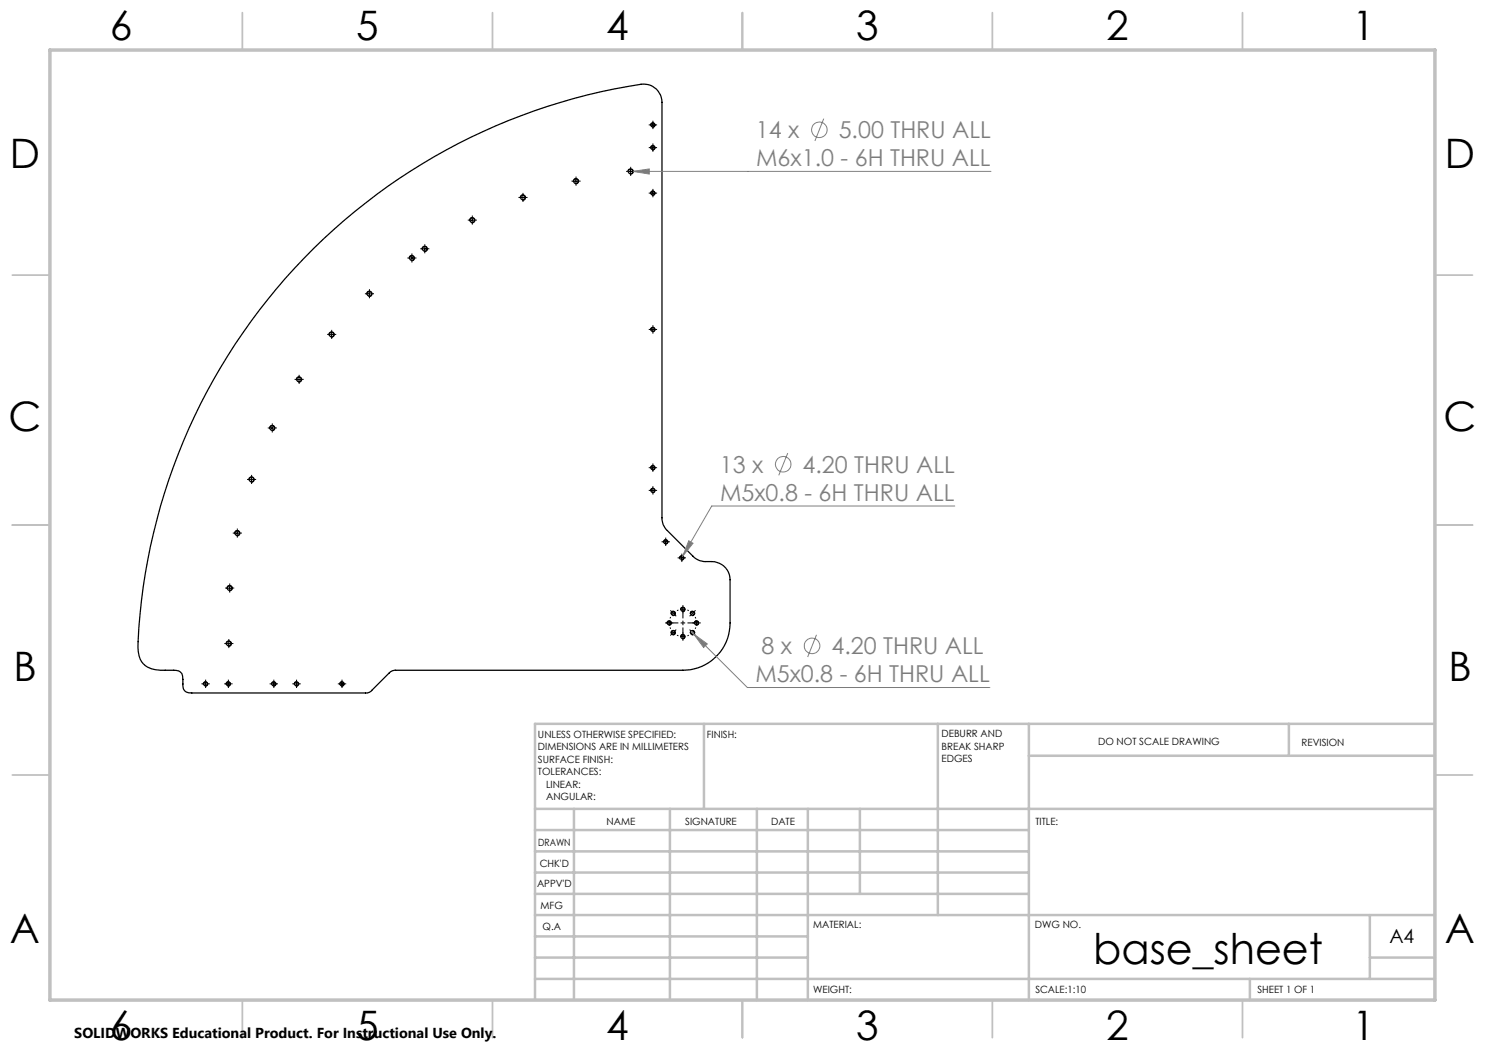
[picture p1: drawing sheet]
<svg xmlns="http://www.w3.org/2000/svg" width="297mm" height="210mm" viewBox="0 0 297 210" stroke-linecap="round" stroke-linejoin="round" font-family="sans-serif">
<g fill="none" stroke="#000" stroke-width=".25">
<path d="M62.8 49.7a118.2 118.2 0 0 1 65.9-32.9 3.6 3.6 0 0 1 3.7 3.7v83.1a3.3 3.3 0 0 0 1.1 2.5l5.1 5.2a3.3 3.3 0 0 0 2.5 1 4 4 0 0 1 4.8 2.6l.1 1v8.7a9.4 9.4 0 0 1-9.4 9.4h-57.7l-1 .6-3.5 3.5a1.47 1.47 0 0 1-1.3 .5h-34.7a1.48 1.48 0 0 1-1.8-1.8 2.78 2.78 0 0 0-.5-2.4 4.5 4.5 0 0 0-3-.4 5.1 5.1 0 0 1-4.8-1.6 6.1 6.1 0 0 1-.7-4.1 118.4 118.4 0 0 1 35.2-78.6z"/>
<circle cx="104.6" cy="39.5" r=".45"/>
<circle cx="115.2" cy="36.3" r=".46"/>
<circle cx="126.1" cy="34.3" r=".46"/>
<circle cx="130.6" cy="38.6" r=".39"/>
<circle cx="130.6" cy="25" r=".39"/>
<circle cx="130.6" cy="29.6" r=".38"/>
<circle cx="73.9" cy="58.8" r=".46"/>
<circle cx="82.4" cy="51.6" r=".46"/>
<circle cx="85" cy="49.8" r=".46"/>
<circle cx="94.4" cy="44" r=".46"/>
<circle cx="59.8" cy="75.9" r=".46"/>
<circle cx="66.3" cy="66.9" r=".46"/>
<circle cx="130.6" cy="65.9" r=".38"/>
<circle cx="50.3" cy="95.9" r=".46"/>
<circle cx="54.4" cy="85.6" r=".46"/>
<circle cx="130.6" cy="93.6" r=".39"/>
<circle cx="130.6" cy="98.1" r=".39"/>
<circle cx="45.9" cy="117.6" r=".46"/>
<circle cx="47.5" cy="106.6" r=".46"/>
<circle cx="133.1" cy="108.4" r=".39"/>
<circle cx="136.3" cy="111.6" r=".39"/>
<circle cx="41.1" cy="136.8" r=".37"/>
<circle cx="45.7" cy="136.8" r=".37"/>
<circle cx="45.8" cy="128.7" r=".46"/>
<circle cx="54.8" cy="136.8" r=".38"/>
<circle cx="59.3" cy="136.8" r=".38"/>
<circle cx="68.4" cy="136.8" r=".37"/>
<circle cx="133.8" cy="124.6" r=".39"/>
<circle cx="134.6" cy="126.5" r=".38"/>
<circle cx="134.6" cy="122.7" r=".37"/>
<circle cx="136.6" cy="121.9" r=".39"/>
<circle cx="136.6" cy="127.3" r=".38"/>
<circle cx="138.5" cy="126.5" r=".39"/>
<circle cx="138.5" cy="122.7" r=".38"/>
<circle cx="139.3" cy="124.6" r=".38"/>
</g>
<g fill="none" stroke="#808080" stroke-width=".2">
<path d="M125.7 34.3h72.5M126.6 34.3l3.3-.5v1zM164.7 23.7l-1.7 4.5M157.6 90.6l-1.8 4.5M137.8 108.2l.8 .4-2.1 2.7zM191 101.2h-48.7l-6.2 10.7M138.2 126.3l.5 .5M138.7 126.8l2.8 2-.8 .7zM138.7 126.8l10.8 10.7h48.5M163.3 127l-1.8 4.4"/>
<circle cx="163.9" cy="26" r="1.56"/>
<circle cx="156.6" cy="92.9" r="1.56"/>
<circle cx="162.4" cy="129.2" r="1.55"/>
</g>
<g fill="none" stroke="#000" stroke-width=".2">
<path d="M104.1 39.6a.54 .54 0 0 1 .5-.6 .54 .54 0 0 1 .5 .6 .54 .54 0 0 1-.7 .4M104.1 39.5h.9M104.6 39v1M114.7 36.4a.55 .55 0 0 1 .4-.7 .55 .55 0 0 1 .6 .6 .55 .55 0 0 1-.7 .5M114.7 36.3h.9M115.2 35.8v.9M125.6 34.4a.55 .55 0 0 1 .5-.7 .55 .55 0 0 1 .6 .6 .55 .55 0 0 1-.7 .5M125.7 34.3h.9M126.1 33.9v.8M130.1 38.6h.9M130.1 29.6h.9M130.1 25h.9"/>
<path d="M130.1 38.8a.45 .45 0 0 1 .4-.6 .45 .45 0 0 1 .5 .5 .45 .45 0 0 1-.5 .4M130.1 29.7a.44 .44 0 0 1 .4-.6 .44 .44 0 0 1 .5 .5 .44 .44 0 0 1-.5 .4M130.1 25.1a.44 .44 0 0 1 .4-.5 .44 .44 0 0 1 .5 .4 .44 .44 0 0 1-.5 .4M130.6 24.5v1M130.6 29.1v.9M130.6 38.2v.9M73.3 58.9a.55 .55 0 0 1 .5-.7 .55 .55 0 0 1 .6 .6 .55 .55 0 0 1-.7 .5M73.4 58.8h.9M73.9 58.3v.9M81.8 51.7a.54 .54 0 0 1 .5-.6 .54 .54 0 0 1 .6 .6 .54 .54 0 0 1-.7 .4M81.9 51.6h.9M82.4 51.2v.9"/>
<path d="M84.4 49.9a.55 .55 0 0 1 .5-.7 .55 .55 0 0 1 .6 .6 .55 .55 0 0 1-.7 .5M84.5 49.8h.9M84.9 49.3v.9M93.9 44.2a.55 .55 0 0 1 .5-.7 .55 .55 0 0 1 .6 .6 .55 .55 0 0 1-.7 .5M94 44.1h.9M94.4 43.6v.9M59.3 76.1a.54 .54 0 0 1 .4-.8 .54 .54 0 0 1 .6 .6 .54 .54 0 0 1-.6 .5M59.3 75.9h1M59.8 75.5v.8M65.8 67.1a.55 .55 0 0 1 .5-.7 .55 .55 0 0 1 .6 .6 .55 .55 0 0 1-.7 .4M65.9 66.9h.9M66.3 66.5v.9"/>
<path d="M130.1 65.9h.9M130.1 66a.45 .45 0 0 1 .4-.5 .45 .45 0 0 1 .5 .5 .45 .45 0 0 1-.5 .3M130.6 65.5v.8M49.8 96.1a.55 .55 0 0 1 .5-.7 .55 .55 0 0 1 .6 .6 .55 .55 0 0 1-.7 .4M49.8 95.9h1M50.3 95.5v.9M53.9 85.8a.55 .55 0 0 1 .5-.7 .55 .55 0 0 1 .6 .6 .55 .55 0 0 1-.7 .4M54 85.6h.9M54.4 85.2v.9M130.1 93.5h.9M130.1 98.1h.9M130.1 93.7a.45 .45 0 0 1 .5-.6 .45 .45 0 0 1 .4 .5 .45 .45 0 0 1-.5 .4"/>
<path d="M130.1 98.2a.44 .44 0 0 1 .4-.5 .44 .44 0 0 1 .5 .4 .44 .44 0 0 1-.5 .4M130.6 93.1v.9M130.6 97.6v1M45.4 117.8a.55 .55 0 0 1 .5-.7 .55 .55 0 0 1 .6 .6 .55 .55 0 0 1-.7 .5M45.5 117.6h.9M45.9 117.2v.9M46.9 106.8a.55 .55 0 0 1 .5-.7 .55 .55 0 0 1 .6 .6 .55 .55 0 0 1-.7 .5M47 106.6h.9M47.4 106.2v.9M132.7 108.4h.9M132.7 108.5a.47 .47 0 0 1 .4-.6 .47 .47 0 0 1 .5 .5 .47 .47 0 0 1-.6 .4M133.1 107.9v.9"/>
<path d="M135.9 111.6h.9M135.9 111.7a.47 .47 0 0 1 .4-.6 .47 .47 0 0 1 .5 .5 .47 .47 0 0 1-.6 .4M136.3 111.1v.9M40.6 136.8h1M40.7 136.9a.44 .44 0 0 1 .4-.5 .44 .44 0 0 1 .4 .4 .44 .44 0 0 1-.5 .4M41.1 136.3v.9M45.2 136.8h.9M45.2 128.9a.55 .55 0 0 1 .5-.7 .55 .55 0 0 1 .6 .6 .55 .55 0 0 1-.7 .4M45.2 136.9a.44 .44 0 0 1 .4-.5 .44 .44 0 0 1 .5 .4 .44 .44 0 0 1-.6 .4M45.3 128.7h.9M45.6 136.3v.9M45.8 128.3v.9"/>
<path d="M54.3 136.8h.9M54.3 136.9a.45 .45 0 0 1 .4-.6 .45 .45 0 0 1 .5 .5 .45 .45 0 0 1-.6 .4M54.8 136.3v.9M58.8 136.8h1M58.8 136.9a.45 .45 0 0 1 .4-.6 .45 .45 0 0 1 .5 .5 .45 .45 0 0 1-.5 .4M59.3 136.3v.9M67.9 136.9a.45 .45 0 0 1 .4-.6 .45 .45 0 0 1 .5 .5 .45 .45 0 0 1-.5 .4M67.9 136.8h.9M68.4 136.3v.9M133.4 124.7a.46 .46 0 0 1 .4-.6 .46 .46 0 0 1 .5 .5 .46 .46 0 0 1-.6 .5M134.2 122.8a.45 .45 0 0 1 .4-.6 .45 .45 0 0 1 .5 .5 .45 .45 0 0 1-.6 .4M134.2 126.6a.45 .45 0 0 1 .4-.5 .45 .45 0 0 1 .5 .5 .45 .45 0 0 1-.6 .4"/>
<path d="M134.3 126.2l.3 .3M134.6 126.5l.4 .3M134.6 126.5l-.3 .4M135 126.2l-.4 .3M136.1 122a.44 .44 0 0 1 .4-.6 .44 .44 0 0 1 .5 .5 .44 .44 0 0 1-.5 .4M136.1 127.5a.45 .45 0 0 1 .4-.6 .45 .45 0 0 1 .5 .5 .45 .45 0 0 1-.5 .4M138 126.6a.45 .45 0 0 1 .4-.5 .45 .45 0 0 1 .5 .5 .45 .45 0 0 1-.5 .4M138 122.8a.45 .45 0 0 1 .4-.6 .45 .45 0 0 1 .5 .5 .45 .45 0 0 1-.5 .4M138.9 124.7a.47 .47 0 0 1 .4-.6 .47 .47 0 0 1 .5 .5 .47 .47 0 0 1-.6 .5"/>
</g>
<g fill="none" stroke="#000" stroke-width=".2" stroke-dasharray="15.2 1.3 1.3 1.3" stroke-linecap="butt">
<path d="M104.1 39.5h-.4M104.6 39v-.4M104.6 39.9v.5M105.1 39.5h.4M114.8 36.2h-.5M115.2 35.8v-.5M115.2 36.7v.4M115.7 36.2h.4M125.7 34.3h-.5M126.1 33.8v-.4M126.1 34.7v.5M126.6 34.3h.4"/>
<path d="M130.1 38.6h-.4M130.1 29.5h-.4M130.1 25h-.4M130.6 38.2v-.4M130.6 39.1v.4M130.6 29.1v-.4M130.6 30v.4M130.6 24.5v-.4M130.6 25.4v.4M131 38.6h.4M131 29.5h.4M131 25h.4"/>
<path d="M73.4 58.8h-.4M73.9 58.3v-.5M73.9 59.2v.5M74.3 58.8h.5M81.9 51.6h-.4M82.4 51.1v-.4M82.4 52.1v.4M82.8 51.6h.5M84.5 49.8h-.4M85 49.3v-.5M85 50.2v.5M85.4 49.8h.5"/>
<path d="M94 44h-.4M94.5 43.6v-.5M94.5 44.5v.4M94.9 44h.5M59.4 75.9h-.5M59.8 75.4v-.4M59.8 76.3v.5M60.3 75.9h.4M65.9 66.9h-.5M66.3 66.4v-.4M66.3 67.3v.5M66.8 66.9h.4"/>
<path d="M130.1 65.9h-.4M130.6 65.4v-.3M130.6 66.3v.4M131 65.9h.4M49.9 95.9h-.5M50.3 95.4v-.4M50.3 96.3v.5M50.8 95.9h.4M54 85.6h-.4M54.5 85.1v-.4M54.5 86v.5M54.9 85.6h.5"/>
<path d="M130.1 93.5h-.4M130.1 98.1h-.4M130.6 93.1v-.4M130.6 94v.4M130.6 97.6v-.4M130.6 98.5v.4M131 93.5h.4M131 98.1h.4M45.5 117.6h-.5M45.9 117.2v-.5M45.9 118.1v.4M46.4 117.6h.5"/>
<path d="M47 106.6h-.4M47.5 106.2v-.5M47.5 107.1v.4M47.9 106.6h.5M132.7 108.4h-.4M133.1 107.9v-.4M133.1 108.8v.4M133.6 108.4h.4M135.9 111.6h-.4M136.4 111.1v-.4M136.4 112v.4M136.8 111.6h.4"/>
<path d="M40.7 136.8h-.4M41.1 136.3v-.4M41.1 137.2v.4M41.6 136.8h.4M45.2 136.8h-.4M45.3 128.7h-.4M45.7 136.3v-.4M45.7 137.2v.4M45.8 128.3v-.5M45.8 129.2v.4M46.1 136.8h.4M46.2 128.7h.5"/>
<path d="M54.3 136.8h-.4M54.8 136.3v-.4M54.8 137.2v.4M55.2 136.8h.4M58.9 136.8h-.4M59.3 136.3v-.4M59.3 137.2v.4M59.8 136.8h.3M67.9 136.8h-.3M68.4 136.3v-.4M68.4 137.2v.4M68.9 136.8h.3"/>
<path d="M133.4 124.6h-.4M133.9 124.6v.4M133.9 124.6v-.5M133.9 124.6h-.5M133.9 124.6h.4M134 125.5l.1 .3M134.1 123.4l-.1 .3M134.3 124.6h.4M134.3 126.8l-.2 .3M134.3 122.3l-.2-.2M134.7 122.7l-.3 .3M134.7 122.7l.3-.3"/>
<path d="M134.7 122.7l-.4-.4M134.7 122.7l.3 .3M135 126.2l.2-.3M135 123l.2 .2M135.4 127l.3 .2M135.7 124.6h-2.1M135.7 122l-.3 .1M136.6 127.3h.4M136.6 127.3h-.5M136.6 121.9h-.5M136.6 121.9h.4M136.6 127.3v.5"/>
<path d="M136.6 127.3v-.4M136.6 127.8v.3M136.6 126.9v-.4M136.6 124.6v-.5M136.6 124.6h-.5M136.6 124.6v.4M136.6 124.6h.4M136.6 123.7v-2.1M136.6 125.5v2.1M136.6 121.9v-.5M136.6 121.9v.4M136.6 121.4v-.4"/>
<path d="M136.6 122.3v.4M137.5 127.2l.3-.2M137.5 124.6h2.1M137.8 122.1l-.3-.1M138.2 126.2l-.3-.3M138.2 123l-.3 .2M138.5 126.5l.3-.3M138.5 126.5l-.3 .3M138.5 122.7l-.3-.3M138.5 122.7l.3 .3M138.5 126.5l.3 .3M138.5 126.5l-.3-.3"/>
<path d="M138.5 122.7l.3-.4M138.5 122.7l-.3 .3M138.8 126.8l.3 .3M138.8 122.3l.3-.2M138.9 124.6h-.4M139 125.8l.2-.3M139.2 123.7l-.2-.3M139.3 124.6v-.5M139.3 124.6v.4M139.3 124.6h.5M139.3 124.6h-.4M139.8 124.6h.3"/>
</g>
<g fill="none" stroke="#c0c0c0" stroke-width=".35">
<path d="M48.5 2.5v7.5M98.5 2.5v7.5M148.5 2.5v7.5M198.5 2.5v7.5M248.5 2.5v7.5M2.5 55h7.5M287 55h7.5M2.5 105h7.5M287 105h7.5M2.5 155h7.5M287 155h7.5M48.5 200v7.5"/>
<path d="M98.5 200v7.5M148.5 200v7.5M198.5 200v7.5M248.5 200v7.5"/>
</g>
<g fill="none" stroke="#c0c0c0" stroke-width=".5">
<path d="M140.8 144.8v17M187.6 144.8v38.2M205.8 144.8v55.2M205.8 151.2h81.2M257.8 144.8v6.4M287 144.8h-180v55.2M107 161.8h180M107 178.8h98.8M107 174.5h98.8M107 170.3h98.8M107 166h98.8M114.8 161.8v38.2"/>
<path d="M134 161.8v38.2M151.4 161.8v38.2M161.6 161.8v38.2M172 161.8v17M107 195.8h180M107 191.5h54.6M107 187.3h54.6M107 183h180M250 195.8v4.2M274 191.5h13M274 183v12.8"/>
</g>
<path d="M10 10h277v190h-277z" fill="none" stroke="#c0c0c0" stroke-width=".7"/>
<path d="M126.6 34.3l3.3 .5v-1zM138.7 126.8l2 2.7 .8-.7zM137.8 108.2l-1.3 3.1 2.1-2.7z" fill="#808080"/>
<text font-size="8.5" x="218.6" y="192.7">base_sheet</text>
<g font-size="8.1">
<text x="22" y="8">6</text>
<text x="71.2" y="8">5</text>
<text x="121.2" y="8">4</text>
<text x="171.3" y="8">3</text>
<text x="221.3" y="8">2</text>
<text x="270.5" y="8">1</text>
<text x="2" y="33.6">D</text>
<text x="289" y="33.6">D</text>
<text x="1.7" y="86.1">C</text>
<text x="288.7" y="86.1">C</text>
<text x="2.7" y="136.1">B</text>
<text x="289.7" y="136.1">B</text>
<text x="2" y="188.6">A</text>
<text x="289" y="188.6">A</text>
<text x="22" y="208">6</text>
<text x="71.2" y="208">5</text>
<text x="121.2" y="208">4</text>
<text x="171.3" y="208">3</text>
<text x="221.3" y="208">2</text>
<text x="270.5" y="208">1</text>
</g>
<g font-size="4.7" fill="#808080">
<text x="151.2" y="27.7">14 x</text>
<text x="167.7" y="27.7">5.00 THRU ALL</text>
<text x="151.2" y="33.3">M6x1.0 - 6H THRU ALL</text>
<text x="144" y="94.5">13 x</text>
<text x="160.5" y="94.5">4.20 THRU ALL</text>
<text x="144" y="100.2">M5x0.8 - 6H THRU ALL</text>
<text x="152.3" y="130.9">8 x</text>
<text x="166.3" y="130.9">4.20 THRU ALL</text>
<text x="151.1" y="136.5">M5x0.8 - 6H THRU ALL</text>
</g>
<text font-size="3.9" x="277.9" y="188.5">A4</text>
<text font-size="2.9" x="14.9" y="207.6">SOLIDWORKS Educational Product. For Instructional Use Only.</text>
<g font-size="2">
<text x="107.6" y="147.6">UNLESS OTHERWISE SPECIFIED:</text>
<text x="141.4" y="147.6">FINISH:</text>
<text x="188.3" y="147.5">DEBURR AND</text>
<text x="188.3" y="150">BREAK SHARP</text>
<text x="219.6" y="149">DO NOT SCALE DRAWING</text>
<text x="260.3" y="149.2">REVISION</text>
<text x="107.6" y="150.1">DIMENSIONS ARE IN MILLIMETERS</text>
<text x="107.6" y="152.6">SURFACE FINISH:</text>
<text x="107.6" y="155.1">TOLERANCES:</text>
<text x="188.3" y="152.5">EDGES</text>
<text x="109.2" y="157.6">LINEAR:</text>
<text x="109.2" y="160.1">ANGULAR:</text>
<text x="121.3" y="165">NAME</text>
<text x="137" y="164.9">SIGNATURE</text>
<text x="154.2" y="164.9">DATE</text>
<text x="207.1" y="164.9">TITLE:</text>
<text x="107.6" y="169.1">DRAWN</text>
<text x="107.9" y="173.3">CHK'D</text>
<text x="107.4" y="177.4">APPV'D</text>
<text x="108.1" y="181.8">MFG</text>
<text x="108.5" y="186">Q.A</text>
<text x="162.6" y="185.5">MATERIAL:</text>
<text x="207" y="185.5">DWG NO.</text>
<text x="162.6" y="198.5">WEIGHT:</text>
<text x="207.1" y="198.6">SCALE:1:10</text>
<text x="251.5" y="198.6">SHEET 1 OF 1</text>
</g>
</svg>
